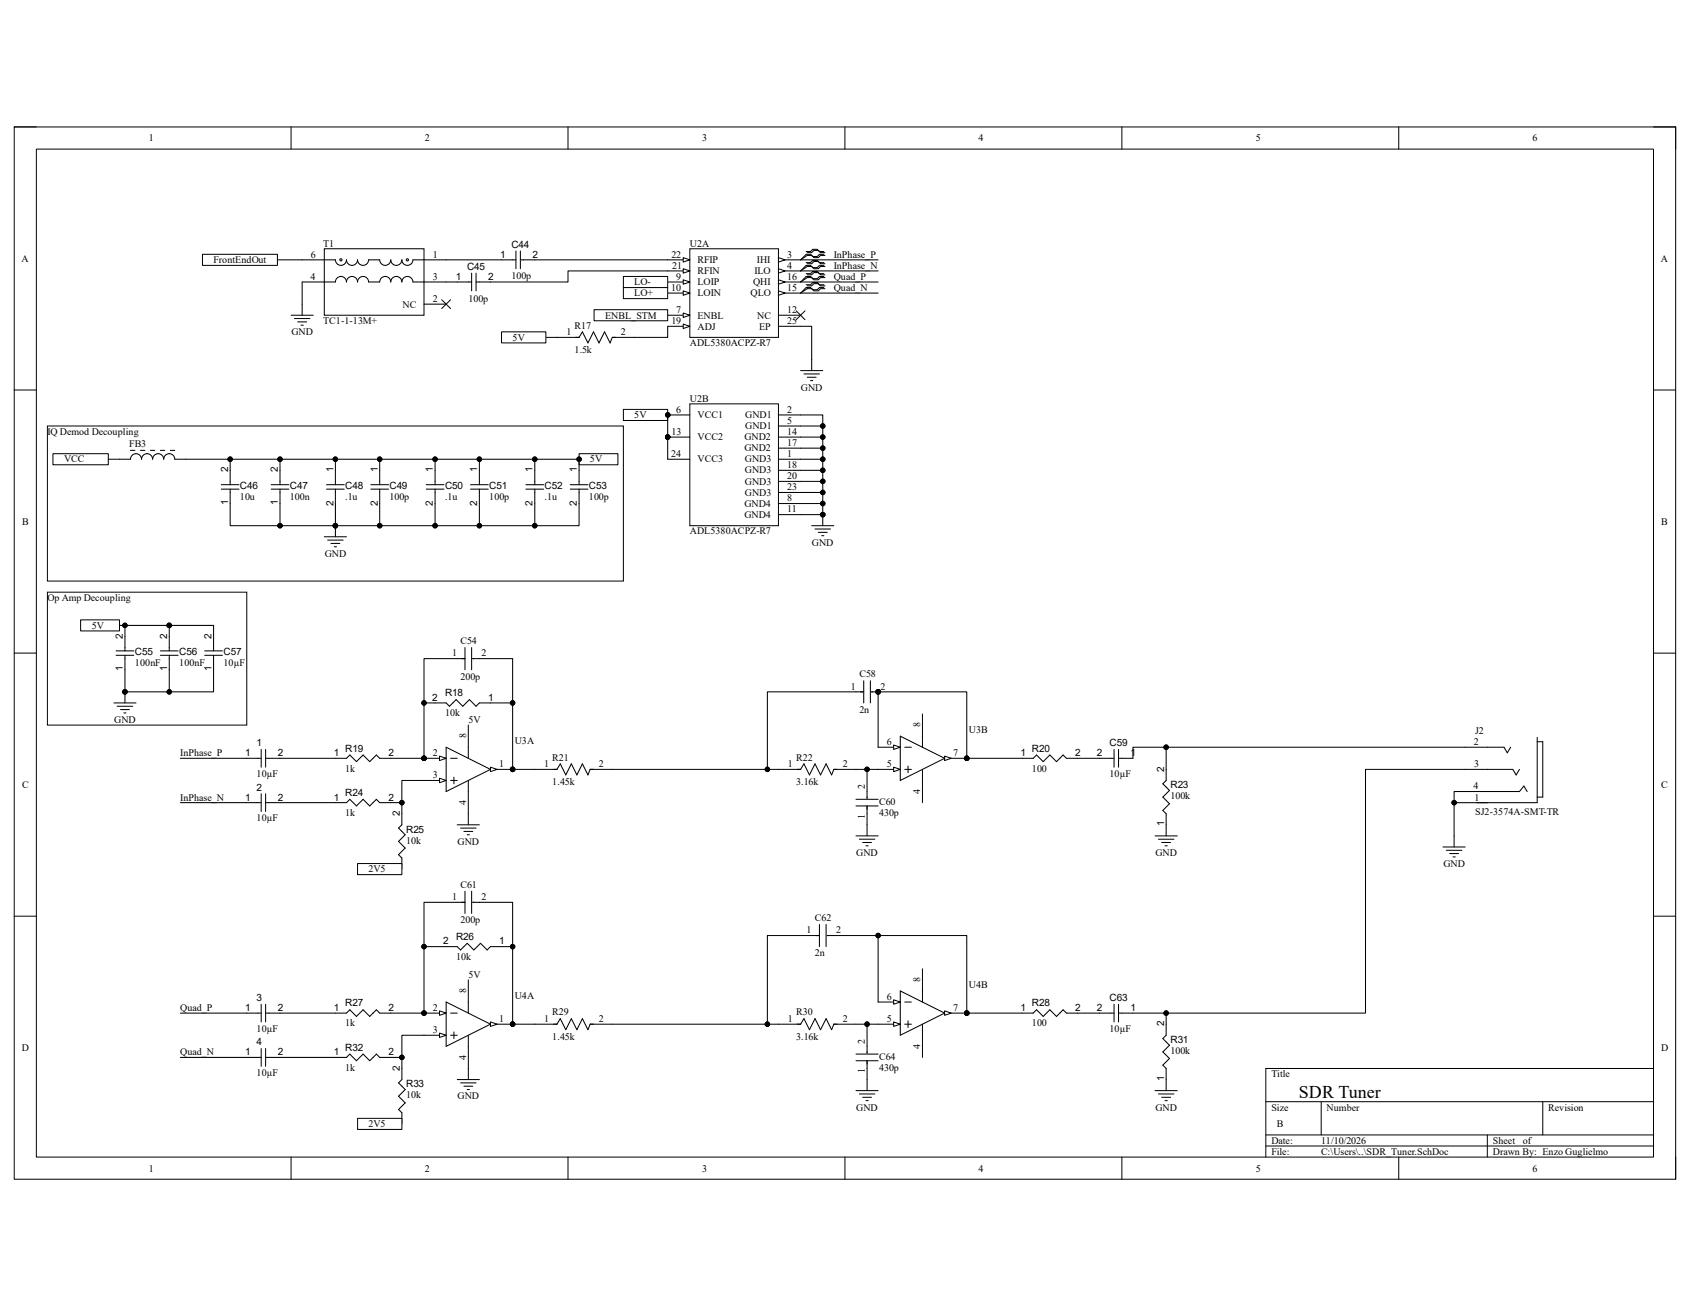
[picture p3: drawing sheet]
<svg xmlns="http://www.w3.org/2000/svg" width="279mm" height="216mm" viewBox="0 0 279 216" stroke-linecap="round" stroke-linejoin="round" font-family="sans-serif">
<path d="M2.3 21h274.7v173.9h-274.7z" fill="none" stroke="#000" stroke-width=".17"/>
<path d="M6 24.6h267.4v166.7h-267.4z" fill-rule="evenodd" fill="#fff"/>
<g fill="none" stroke="#000" stroke-width=".17">
<path d="M2.3 21h3.7M6 24.6h267.4v166.7h-267.4zM48.1 21v3.6M93.9 21v3.6M139.7 21v3.6M185.5 21v3.6M231.2 21v3.6M273.4 21h3.6v3.6M2.3 64.5h3.7M273.4 64.5h3.6M2.3 108h3.7M273.4 108h3.6"/>
<path d="M2.3 151.5h3.7M273.4 151.5h3.6M273.4 176.6h-64.1v14.7M48.1 191.3v3.6M93.9 191.3v3.6M139.7 191.3v3.6M185.5 191.3v3.6M209.3 182.1h64.1M209.3 187.6h64.1M209.3 189.5h64.1M218.4 182.1v5.5M231.2 191.3v3.6"/>
<path d="M245.9 187.6v3.7M255.1 182.1v5.5M277 191.3v3.6"/>
</g>
<path d="M114 41.1h14.7v14.7h-14.7z" fill-rule="evenodd" fill="#fff"/>
<path d="M114 41.1h14.7v14.7h-14.7zM128.7 43h3.7" fill="none" stroke="#000" stroke-width=".17"/>
<path d="M128.7 42.6l1.1 .4-1.1 .3z" fill="#fff"/>
<path d="M128.7 42.6l1.1 .4-1.1 .3zM128.7 44.8h3.7" fill="none" stroke="#000" stroke-width=".17"/>
<path d="M128.7 44.4l1.1 .4-1.1 .4z" fill="#fff"/>
<path d="M110.4 52.1h3.6M128.7 44.4l1.1 .4-1.1 .4z" fill="none" stroke="#000" stroke-width=".17"/>
<path d="M113 51.7l1 .4-1 .4z" fill="#fff"/>
<path d="M110.4 46.6h3.6M113 51.7l1 .4-1 .4z" fill="none" stroke="#000" stroke-width=".17"/>
<path d="M113 46.3l1 .3-1 .4z" fill="#fff"/>
<path d="M110.4 48.5h3.6M113 46.3l1 .3-1 .4z" fill="none" stroke="#000" stroke-width=".17"/>
<path d="M113 48.1l1 .4-1 .3z" fill="#fff"/>
<path d="M113 48.1l1 .4-1 .3zM128.7 52.1h3.7M128.7 48.5h3.7" fill="none" stroke="#000" stroke-width=".17"/>
<path d="M128.7 48.1l1.1 .4-1.1 .3z" fill="#fff"/>
<path d="M128.7 48.1l1.1 .4-1.1 .3zM128.7 46.6h3.7" fill="none" stroke="#000" stroke-width=".17"/>
<path d="M128.7 46.3l1.1 .3-1.1 .4z" fill="#fff"/>
<path d="M110.4 53.9h3.6M128.7 46.3l1.1 .3-1.1 .4z" fill="none" stroke="#000" stroke-width=".17"/>
<path d="M113 53.6l1 .3-1 .4z" fill="#fff"/>
<path d="M110.4 44.8h3.6M113 53.6l1 .3-1 .4z" fill="none" stroke="#000" stroke-width=".17"/>
<path d="M113 44.4l1 .4-1 .4z" fill="#fff"/>
<path d="M110.4 43h3.6M113 44.4l1 .4-1 .4z" fill="none" stroke="#000" stroke-width=".17"/>
<path d="M113 42.6l1 .4-1 .3z" fill="#fff"/>
<path d="M113 42.6l1 .4-1 .3zM128.7 53.9h3.7" fill="none" stroke="#000" stroke-width=".17"/>
<path d="M53.6 41.1h16.5v11h-16.5z" fill-rule="evenodd" fill="#fff"/>
<g fill="none" stroke="#000" stroke-width=".17">
<path d="M50 46.6h5.4a.92 .92 0 0 1 1-.9 .92 .92 0 0 1 .9 .9 .92 .92 0 0 1 .9-.9 .92 .92 0 0 1 .9 .9 .92 .92 0 0 1 .9-.9 .92 .92 0 0 1 .9 .9h1.9a.92 .92 0 0 1 .9-.9 .92 .92 0 0 1 .9 .9 .92 .92 0 0 1 .9-.9 .92 .92 0 0 1 .9 .9 .92 .92 0 0 1 1-.9 .92 .92 0 0 1 .9 .9h5.5M50 43h5.4a.92 .92 0 0 0 1 .9 .92 .92 0 0 0 .9-.9 .92 .92 0 0 0 .9 .9 .92 .92 0 0 0 .9-.9 .92 .92 0 0 0 .9 .9 .92 .92 0 0 0 .9-.9h1.9a.92 .92 0 0 0 .9 .9 .92 .92 0 0 0 .9-.9 .92 .92 0 0 0 .9 .9 .92 .92 0 0 0 .9-.9 .92 .92 0 0 0 1 .9 .92 .92 0 0 0 .9-.9h5.5M53.6 41.1h16.5v11h-16.5zM70.1 50.3h3.7"/>
<circle cx="56.4" cy="43" r=".18"/>
<circle cx="67.3" cy="43" r=".18"/>
</g>
<path d="M33.5 42h12.4v1.9h-12.4z" fill-rule="evenodd" fill="#fff"/>
<g fill="none" stroke="#000" stroke-width=".17">
<path d="M33.5 42h12.4v1.9h-12.4zM48.1 52.1h3.7M48.7 52.7h2.5M49.2 53.2h1.5M49.8 53.8h.3M50 50.3v1.8M73 49.5l1.5 1.5M74.5 49.5l-1.5 1.5M131.6 51.4l1.5 1.4M133.1 51.4l-1.5 1.4"/>
<circle cx="110.4" cy="72.3" r=".37"/>
<circle cx="110.4" cy="68.6" r=".37"/>
</g>
<g fill="#000">
<circle cx="110.4" cy="72.3" r=".37"/>
<circle cx="110.4" cy="68.6" r=".37"/>
</g>
<path d="M114 66.8h14.7v20.1h-14.7z" fill-rule="evenodd" fill="#fff"/>
<g fill="none" stroke="#000" stroke-width=".17">
<path d="M134.2 59.4v1.9M55.4 77.7v2.4M62.8 77.7v2.4M71.9 77.7v2.4M79.3 77.7v2.4M88.4 77.8v2.3M95.7 77.8v2.3M110.4 75.9h3.6M110.4 68.6h3.6M110.4 72.3h3.6M114 66.8h14.7v20.1h-14.7zM128.7 75.9h3.7"/>
<path d="M128.7 68.6h3.7M128.7 70.4h3.7M128.7 72.3h3.7M128.7 74.1h3.7M128.7 77.8h3.7M128.7 79.6h3.7M132.4 61.3h3.6M132.9 61.8h2.6M133.5 62.4h1.4M134 62.9h.4M53.6 88.7h3.7M54 80.9h2.9"/>
<path d="M54 80.1h2.9M54.2 89.3h2.5M54.7 89.8h1.5M55.3 90.4h.3M55.4 80.9v2.3M55.5 86.9v1.8M61.3 80.9h2.9M61.3 80.1h2.9M62.8 80.9v2.3M70.5 80.9h2.9M70.5 80.1h2.9M71.9 80.9v2.3"/>
<path d="M77.8 80.9h2.9M77.8 80.1h2.9M79.3 80.9v2.3M86.9 80.9h3M86.9 80.1h3M88.4 80.9v2.3M94.3 80.9h2.9M94.3 80.1h2.9M95.7 80.9v2.3M128.7 83.2h3.7M128.7 85.1h3.7M128.7 81.4h3.7"/>
<path d="M134.2 86.9h3.7M134.7 87.5h2.6M135.3 88h1.5M135.8 88.6h.4M136 85.1v1.8"/>
<circle cx="110.4" cy="72.3" r=".37"/>
<circle cx="110.4" cy="68.6" r=".37"/>
<circle cx="55.4" cy="86.9" r=".37"/>
<circle cx="136" cy="85.1" r=".37"/>
</g>
<g fill="#000">
<circle cx="110.4" cy="72.3" r=".37"/>
<circle cx="110.4" cy="68.6" r=".37"/>
<circle cx="55.4" cy="86.9" r=".37"/>
<circle cx="136" cy="85.1" r=".37"/>
</g>
<path d="M8.8 75h9.1v1.8h-9.1z" fill-rule="evenodd" fill="#fff"/>
<g fill="none" stroke="#000" stroke-width=".17">
<path d="M75.6 46.6h2.4M78 45.2v2.9M78.7 46.6h2.4M78.7 45.2v2.9M82.9 43h2.4M85.3 41.5v2.9M86 41.5v2.9M86 43h2.4M8.8 75h9.1v1.8h-9.1zM19.7 75.9h1.9a.92 .92 0 0 1 .9-.9 .92 .92 0 0 1 .9 .9 .92 .92 0 0 1 .9-.9 .92 .92 0 0 1 .9 .9 .92 .92 0 0 1 .9-.9 .92 .92 0 0 1 1 .9 .92 .92 0 0 1 .9-.9 .92 .92 0 0 1 .9 .9h1.8M21.6 74.5h.7M23.2 74.5h.8"/>
<path d="M24.9 74.5h.7M26.5 74.5h.7M28.2 74.5h.7M38.1 77.7v2.4M46.3 77.7v2.4M36.6 80.1h2.9M36.6 80.9h2.9M38.1 80.9v2.3M44.8 80.1h3M44.8 80.9h3M46.3 80.9v2.3"/>
</g>
<path d="M103.1 47.5h7.3v1.9h-7.3z" fill-rule="evenodd" fill="#fff"/>
<path d="M103.1 47.5h7.3v1.9h-7.3z" fill="none" stroke="#000" stroke-width=".17"/>
<path d="M103.1 45.7h7.3v1.8h-7.3z" fill-rule="evenodd" fill="#fff"/>
<path d="M103.1 45.7h7.3v1.8h-7.3z" fill="none" stroke="#000" stroke-width=".17"/>
<path d="M98.2 51.2h12.2v1.8h-12.2z" fill-rule="evenodd" fill="#fff"/>
<g fill="none" stroke="#000" stroke-width=".17">
<path d="M98.2 51.2h12.2v1.8h-12.2zM133.3 41.6h.7l.4-.4h.7l.4 .4h.7M133.3 43.4h.7l.4-.4h.7l.4 .4h.7M133.3 45.2h.7l.4-.3h.7l.4 .3h.7M133.3 47.1h.7l.4-.4h.7l.4 .4h.7M133.5 41.8h.7l.4-.4h.7l.4 .4h.7M133.5 43.6h.7l.4-.4h.7l.4 .4h.7M133.5 45.4h.7l.4-.3h.7l.4 .3h.7M133.5 47.3h.7l.4-.4h.7l.4 .4h.7M136.2 42h-.7l-.4 .4h-.7l-.4-.4h-.7l-.9 1 1.1-.8h.7l.4 .4h.7l.4-.4h.7M136.2 43.9h-.7l-.4 .3h-.7l-.4-.3h-.7l-.9 .9 1.1-.7h.7l.4 .3h.7l.4-.3h.7M136.2 45.7h-.7l-.4 .4h-.7l-.4-.4h-.7l-.9 .9 1.1-.7h.7l.4 .4h.7l.4-.4h.7"/>
<path d="M136.2 47.5h-.7l-.4 .4h-.7l-.4-.4h-.7l-.9 1 1.1-.8h.7l.4 .4h.7l.4-.4h.7M7.8 70.4h95.3v25.7h-95.3zM7.8 97.9h33v22h-33zM18.8 116.2h3.7M19.2 107.6h2.9M19.2 108.3h2.9M19.4 116.8h2.5M19.9 117.3h1.5M20.5 117.9h.3M20.7 105.2v2.4M20.7 108.3v2.4M20.7 114.4v1.8"/>
<path d="M26.5 107.6h2.9M26.5 108.3h2.9M28 105.2v2.4M28 108.3v2.4M33.8 107.6h3M33.8 108.3h3M35.3 105.2v2.4M35.3 108.3v2.4M71.9 116.2h1.9l.5 .6 1.1-1.1 1.1 1.1 1.1-1.1 1.1 1.1 .6-.6h1.8M40.8 132.7h2.4M40.8 125.4h2.4M43.2 123.9v2.9"/>
<path d="M43.2 131.2v2.9M43.9 132.7h2.4M43.9 123.9v2.9M43.9 131.2v2.9M43.9 125.4h2.4M55.5 132.7h1.8l.5-.6 1.1 1.1 1.1-1.1 1.1 1.1 1.1-1.1 .6 .6h1.8M55.5 125.4h1.8l.5-.6 1.1 1.1 1.1-1.1 1.1 1.1 1.1-1.1 .6 .6h1.8M66.4 134.5v1.9l-.5 .5 1.1 1.1-1.1 1.1 1.1 1.1-1.1 1.1 .5 .5v1.9M75.6 136.4h3.7M76.1 136.9h2.6M76.7 137.4h1.5M77.2 138h.4"/>
<path d="M77.4 134.5v1.9M81.1 127.2h3.7M73.8 156.5h1.8l.5 .5 1.1-1.1 1.1 1.1 1.1-1.1 1.1 1.1 .6-.5h1.8M40.8 167.5h2.4M40.8 174.8h2.4M43.2 166v2.9M43.2 173.3v3M43.9 166v2.9M43.9 173.3v3M43.9 167.5h2.4M43.9 174.8h2.4M55.5 167.5h1.8l.5-.6 1.1 1.1 1.1-1.1 1.1 1.1 1.1-1.1 .6 .6h1.8"/>
<path d="M55.5 174.8h1.8l.5-.5 1.1 1.1 1.1-1.1 1.1 1.1 1.1-1.1 .6 .5h1.8M66.4 176.6v1.9l-.5 .5 1.1 1.1-1.1 1.1 1.1 1.1-1.1 1.1 .5 .6v1.8"/>
<circle cx="20.7" cy="114.4" r=".37"/>
<circle cx="70.1" cy="125.4" r=".37"/>
<circle cx="84.7" cy="127.2" r=".37"/>
</g>
<g fill="#000">
<circle cx="20.7" cy="114.4" r=".37"/>
<circle cx="70.1" cy="125.4" r=".37"/>
<circle cx="84.7" cy="127.2" r=".37"/>
</g>
<path d="M81.1 126.8l1.1 .4-1.1 .4z" fill="#fff"/>
<g fill="none" stroke="#000" stroke-width=".17">
<path d="M70.1 125.4h3.7M81.1 126.8l1.1 .4-1.1 .4z"/>
<circle cx="84.7" cy="127.2" r=".37"/>
</g>
<circle cx="84.7" cy="127.2" r=".37" fill="#000"/>
<path d="M72.7 125l1.1 .4-1.1 .3z" fill="#fff"/>
<g fill="none" stroke="#000" stroke-width=".17">
<path d="M70.1 129h3.7M72.7 125l1.1 .4-1.1 .3z"/>
<circle cx="70.1" cy="125.4" r=".37"/>
</g>
<circle cx="70.1" cy="125.4" r=".37" fill="#000"/>
<path d="M72.7 128.7l1.1 .3-1.1 .4z" fill="#fff"/>
<g fill="none" stroke="#000" stroke-width=".17">
<path d="M77.4 119.9v5.5M72.7 128.7l1.1 .3-1.1 .4zM73.8 123.5l7.3 3.7-7.3 3.7zM74.5 125.4h1.1M74.5 129h1.1M75 128.5v1.1M77.4 129v5.5M81.1 169.3h3.7"/>
<circle cx="70.1" cy="167.5" r=".37"/>
<circle cx="84.7" cy="169.3" r=".37"/>
</g>
<g fill="#000">
<circle cx="70.1" cy="167.5" r=".37"/>
<circle cx="84.7" cy="169.3" r=".37"/>
</g>
<path d="M81.1 168.9l1.1 .4-1.1 .4z" fill="#fff"/>
<g fill="none" stroke="#000" stroke-width=".17">
<path d="M70.1 167.5h3.7M81.1 168.9l1.1 .4-1.1 .4z"/>
<circle cx="84.7" cy="169.3" r=".37"/>
</g>
<circle cx="84.7" cy="169.3" r=".37" fill="#000"/>
<path d="M72.7 167.1l1.1 .4-1.1 .3z" fill="#fff"/>
<g fill="none" stroke="#000" stroke-width=".17">
<path d="M70.1 171.1h3.7M72.7 167.1l1.1 .4-1.1 .3z"/>
<circle cx="70.1" cy="167.5" r=".37"/>
</g>
<circle cx="70.1" cy="167.5" r=".37" fill="#000"/>
<path d="M72.7 170.8l1.1 .3-1.1 .4z" fill="#fff"/>
<path d="M75.6 149.2h1.3M76.9 147.3v3.7M78 147.3v3.7M78.2 149.2h1.1M72.7 170.8l1.1 .3-1.1 .4zM73.8 165.7l7.3 3.6-7.3 3.7zM74.5 167.5h1.1M74.5 171.1h1.1M75 170.6v1.1M77.4 162v5.5M77.4 171.1v5.5" fill="none" stroke="#000" stroke-width=".17"/>
<path d="M59.1 184.9h7.3v1.8h-7.3z" fill-rule="evenodd" fill="#fff"/>
<path d="M59.1 184.9h7.3v1.8h-7.3z" fill="none" stroke="#000" stroke-width=".17"/>
<path d="M59.1 142.8h7.3v1.8h-7.3z" fill-rule="evenodd" fill="#fff"/>
<g fill="none" stroke="#000" stroke-width=".17">
<path d="M75.6 108.9h1.3M76.9 107.1v3.6M78 107.1v3.6M78.2 108.9h1.1M145.2 127.2h3.6M59.1 142.8h7.3v1.8h-7.3z"/>
<circle cx="159.8" cy="125.4" r=".37"/>
</g>
<circle cx="159.8" cy="125.4" r=".37" fill="#000"/>
<path d="M147.7 126.8l1.1 .4-1.1 .4z" fill="#fff"/>
<path d="M145.2 123.5h3.6M147.7 126.8l1.1 .4-1.1 .4z" fill="none" stroke="#000" stroke-width=".17"/>
<path d="M147.7 123.2l1.1 .3-1.1 .4z" fill="#fff"/>
<path d="M147.7 123.2l1.1 .3-1.1 .4zM156.2 125.4h3.6" fill="none" stroke="#000" stroke-width=".17"/>
<path d="M156.2 125l1.1 .4-1.1 .3z" fill="#fff"/>
<g fill="none" stroke="#000" stroke-width=".17">
<path d="M152.5 118v5.5M148.8 121.7l7.4 3.7-7.4 3.6zM149.6 123.5h1.1M149.6 127.2h1.1M150.1 126.6v1.1M152.5 127.2v5.5M156.2 125l1.1 .4-1.1 .3zM145.2 169.3h3.6"/>
<circle cx="159.8" cy="125.4" r=".37"/>
<circle cx="159.8" cy="167.5" r=".37"/>
</g>
<g fill="#000">
<circle cx="159.8" cy="125.4" r=".37"/>
<circle cx="159.8" cy="167.5" r=".37"/>
</g>
<path d="M147.7 168.9l1.1 .4-1.1 .4z" fill="#fff"/>
<path d="M145.2 165.7h3.6M147.7 168.9l1.1 .4-1.1 .4z" fill="none" stroke="#000" stroke-width=".17"/>
<path d="M147.7 165.3l1.1 .4-1.1 .3z" fill="#fff"/>
<path d="M147.7 165.3l1.1 .4-1.1 .3zM156.2 167.5h3.6" fill="none" stroke="#000" stroke-width=".17"/>
<path d="M156.2 167.1l1.1 .4-1.1 .3z" fill="#fff"/>
<g fill="none" stroke="#000" stroke-width=".17">
<path d="M141.5 114.4h1.3M142.8 112.5v3.7M143.9 112.5v3.7M144.1 114.4h1.1M88.4 127.2h3.7l.5-.9 .9 1.8 1-1.8 .9 1.8 .9-1.8 .9 1.8 .4-.9h3.6M128.7 127.2h3.7l.5-.9 .9 1.8 .9-1.8 1 1.8 .9-1.8 .9 1.8 .4-.9h3.6M141.5 133.2h3.7M141.5 132.1h3.7M141.5 138.2h3.7M142.1 138.7h2.5M142.6 139.3h1.5M143.2 139.8h.3"/>
<path d="M143.3 130.9v1.1M143.3 133.2v1.3M143.3 136.4v1.8M169 125.4h1.8l.6-.6 1.1 1.1 1.1-1.1 1.1 1.1 1.1-1.1 .5 .6h1.8M181.8 125.4h2.4M184.2 123.9v2.9M184.9 125.4h2.4M184.9 123.9v2.9M191 138.2h3.6M191.5 138.7h2.6M192.1 139.3h1.4M192.6 139.8h.4"/>
<path d="M192.8 127.2v1.8l-.6 .6 1.1 1.1-1.1 1.1 1.1 1.1-1.1 1.1 .6 .5v3.7M240.4 138.2v1.8M242.2 127.2h7.9l.6 .9 .5-.9M242.2 130.9h9l.7-1 .6 1M242.2 123.5h6.4l.6 .9 .5-.9M254.1 121.9v10.8h-11.9M254.1 122.6h1v9.2h-1M134.2 154.7h1.3M135.5 152.8v3.7M136.6 152.8v3.7M136.8 154.7h1.1M238.6 140h3.6"/>
<path d="M239.1 140.6h2.6M239.7 141.1h1.4M240.2 141.7h.4M75.6 178.5h3.7M76.1 179h2.6M76.7 179.6h1.5M77.4 176.6v1.9M88.4 169.3h3.7l.5-.9 .9 1.8 1-1.8 .9 1.8 .9-1.8 .9 1.8 .4-.9h3.6M128.7 169.3h3.7l.5-.9 .9 1.8 .9-1.8 1 1.8 .9-1.8 .9 1.8 .4-.9h3.6M141.5 175.4h3.7M141.5 174.3h3.7M143.4 173v1.1"/>
<path d="M143.4 175.4v1.2M143.4 178.5v1.8M148.8 163.8l7.4 3.7-7.4 3.6zM149.6 165.7h1.1M149.6 169.3h1.1M150.1 168.8v1.1M152.5 160.2v5.5M152.5 169.3v5.5M156.2 167.1l1.1 .4-1.1 .3zM169 167.5h1.8l.6-.6 1.1 1.1 1.1-1.1 1.1 1.1 1.1-1.1 .5 .6h1.8M181.8 167.5h2.4M184.2 166v2.9"/>
<path d="M184.9 167.5h2.4M184.9 166v2.9M192.8 169.3v1.8l-.6 .6 1.1 1.1-1.1 1.1 1.1 1.1-1.1 1.1 .6 .5v3.7M77.2 180.1h.4M141.5 180.3h3.7M142.1 180.8h2.5M142.6 181.4h1.5M143.2 181.9h.3M191 180.3h3.6M191.5 180.8h2.6M192.1 181.4h1.4M192.6 181.9h.4"/>
<circle cx="145.2" cy="114.4" r=".37"/>
<circle cx="159.8" cy="167.5" r=".37"/>
</g>
<g fill="#000">
<circle cx="145.2" cy="114.4" r=".37"/>
<circle cx="159.8" cy="167.5" r=".37"/>
</g>
<path d="M103.1 67.7h7.3v1.8h-7.3z" fill-rule="evenodd" fill="#fff"/>
<g fill="none" stroke="#000" stroke-width=".17">
<path d="M103.1 67.7h7.3v1.8h-7.3z"/>
<circle cx="110.4" cy="68.6" r=".37"/>
</g>
<circle cx="110.4" cy="68.6" r=".37" fill="#000"/>
<path d="M95.7 75h6.5v1.8h-6.5z" fill-rule="evenodd" fill="#fff"/>
<g fill="none" stroke="#000" stroke-width=".17">
<path d="M95.7 75h6.5v1.8h-6.5z"/>
<circle cx="95.7" cy="75.9" r=".37"/>
</g>
<circle cx="95.7" cy="75.9" r=".37" fill="#000"/>
<path d="M13.3 102.5h6.5v1.8h-6.5z" fill-rule="evenodd" fill="#fff"/>
<g fill="none" stroke="#000" stroke-width=".17">
<path d="M45.9 43h4.1M50 46.6v3.7M73.8 43h9.1M73.8 46.6h1.8M88.4 43h22M110.4 44.8h-16.5v1.8h-12.8M110.4 53.9v1.9h-9.2l-.3 .9-1-1.8-.9 1.8-.9-1.8-.9 1.8-.9-1.8-.6 .9h-5.5M132.4 53.9h1.8v5.5M132.4 43h12.8M132.4 46.6h12.8M132.4 44.8h12.8M132.4 48.5h12.8"/>
<path d="M17.9 75.9h1.8M30.7 75.9h7.4v1.8M38.1 75.9h8.2v1.8M46.3 75.9h49.4v1.9M55.4 75.9v1.8M62.8 75.9v1.8M71.9 75.9v1.8M79.3 75.9v1.8M88.4 75.9v1.9M110.4 68.6v7.3M132.4 68.6h3.6v14.6M132.4 70.4h3.6"/>
<path d="M132.4 72.3h3.6M132.4 74.1h3.6M132.4 75.9h3.6M132.4 77.8h3.6M132.4 79.6h3.6M38.1 83.2v3.7h17.4M46.3 83.2v3.7M55.5 83.2v3.7M62.8 83.2v3.7M71.9 83.2v3.7M79.3 83.2v3.7M88.4 83.2v3.7"/>
<path d="M95.7 83.2v3.7h-40.2M132.4 83.2h3.6v1.9h-3.6M132.4 81.4h3.6M13.3 102.5h6.5v1.8h-6.5zM19.8 103.4h8.2M20.7 110.7v3.7h14.6v-3.7M20.7 103.4v1.8M28 103.4h7.3v1.8M28 103.4v1.8M28 110.7v3.7M71.9 116.2h-1.8v9.2h-5.5M75.6 108.9h-5.5v7.3"/>
<path d="M79.3 108.9h5.5v7.3M81.1 116.2h3.7v11h3.6M141.5 114.4h-14.6v12.8M29.8 132.7h11M29.8 125.4h11M46.3 132.7h9.2M46.3 125.4h9.2M64.6 132.7h1.8M70.1 129h-3.7v5.5M101.2 127.2h27.5M141.5 127.2h3.7M143.3 127.2v3.7"/>
<path d="M143.3 134.5v1.9M145.2 123.5v-9.1h14.6v11h9.2M178.1 125.4h3.7M187.3 125.4v-1.9h5.5v3.7M192.8 123.5h49.4M240.4 132.7v5.5M242.2 130.9h-1.8v1.8h1.8M242.2 127.2h-16.4v40.3h-33M73.8 156.5h-3.7v11h-5.5M75.6 149.2h-5.5v7.3M79.3 149.2h5.5v7.3M82.9 156.5h1.9v12.8h3.6"/>
<path d="M134.2 154.7h-7.3v14.6M137.9 154.7h7.3M29.8 174.8h11M29.8 167.5h11M46.3 174.8h9.2M46.3 167.5h9.2M66.4 174.8v1.8M70.1 171.1h-3.7v3.7h-1.8M101.2 169.3h27.5M141.5 169.3h3.7M143.3 169.3v3.7M143.4 176.6v1.9"/>
<path d="M145.2 165.7v-11h14.6v12.8h9.2M178.1 167.5h3.7M187.3 167.5h5.5v1.8"/>
<circle cx="38.1" cy="75.9" r=".37"/>
<circle cx="46.3" cy="75.9" r=".37"/>
<circle cx="55.4" cy="75.9" r=".37"/>
<circle cx="62.8" cy="75.9" r=".37"/>
<circle cx="71.9" cy="75.9" r=".37"/>
<circle cx="79.3" cy="75.9" r=".37"/>
<circle cx="88.4" cy="75.9" r=".37"/>
<circle cx="95.7" cy="75.9" r=".37"/>
<circle cx="110.4" cy="72.3" r=".37"/>
<circle cx="110.4" cy="68.6" r=".37"/>
<circle cx="136" cy="72.3" r=".37"/>
<circle cx="136" cy="79.6" r=".37"/>
<circle cx="136" cy="75.9" r=".37"/>
<circle cx="136" cy="70.4" r=".37"/>
<circle cx="136" cy="77.7" r=".37"/>
<circle cx="136" cy="74.1" r=".37"/>
<circle cx="46.3" cy="86.9" r=".37"/>
<circle cx="55.4" cy="86.9" r=".37"/>
<circle cx="62.8" cy="86.9" r=".37"/>
<circle cx="71.9" cy="86.9" r=".37"/>
<circle cx="79.3" cy="86.9" r=".37"/>
<circle cx="88.4" cy="86.9" r=".37"/>
<circle cx="136" cy="85.1" r=".37"/>
<circle cx="136" cy="83.2" r=".37"/>
<circle cx="136" cy="81.4" r=".37"/>
<circle cx="20.7" cy="114.4" r=".37"/>
<circle cx="20.7" cy="103.4" r=".37"/>
<circle cx="28" cy="114.4" r=".37"/>
<circle cx="28" cy="103.4" r=".37"/>
<circle cx="70.1" cy="116.2" r=".37"/>
<circle cx="84.7" cy="116.2" r=".37"/>
<circle cx="145.2" cy="114.4" r=".37"/>
<circle cx="66.4" cy="132.7" r=".37"/>
<circle cx="70.1" cy="125.4" r=".37"/>
<circle cx="84.7" cy="127.2" r=".37"/>
<circle cx="126.9" cy="127.2" r=".37"/>
<circle cx="143.3" cy="127.2" r=".37"/>
<circle cx="159.8" cy="125.4" r=".37"/>
<circle cx="192.8" cy="123.5" r=".37"/>
<circle cx="240.4" cy="132.7" r=".37"/>
<circle cx="70.1" cy="156.5" r=".37"/>
<circle cx="84.7" cy="156.5" r=".37"/>
<circle cx="145.2" cy="154.7" r=".37"/>
<circle cx="66.4" cy="174.8" r=".37"/>
<circle cx="70.1" cy="167.5" r=".37"/>
<circle cx="84.7" cy="169.3" r=".37"/>
<circle cx="126.9" cy="169.3" r=".37"/>
<circle cx="143.3" cy="169.3" r=".37"/>
<circle cx="159.8" cy="167.5" r=".37"/>
<circle cx="192.8" cy="167.5" r=".37"/>
</g>
<g fill="#000">
<circle cx="38.1" cy="75.9" r=".37"/>
<circle cx="46.3" cy="75.9" r=".37"/>
<circle cx="55.4" cy="75.9" r=".37"/>
<circle cx="62.8" cy="75.9" r=".37"/>
<circle cx="71.9" cy="75.9" r=".37"/>
<circle cx="79.3" cy="75.9" r=".37"/>
<circle cx="88.4" cy="75.9" r=".37"/>
<circle cx="95.7" cy="75.9" r=".37"/>
<circle cx="110.4" cy="72.3" r=".37"/>
<circle cx="110.4" cy="68.6" r=".37"/>
<circle cx="136" cy="72.3" r=".37"/>
<circle cx="136" cy="79.6" r=".37"/>
<circle cx="136" cy="75.9" r=".37"/>
<circle cx="136" cy="70.4" r=".37"/>
<circle cx="136" cy="77.7" r=".37"/>
<circle cx="136" cy="74.1" r=".37"/>
<circle cx="46.3" cy="86.9" r=".37"/>
<circle cx="55.4" cy="86.9" r=".37"/>
<circle cx="62.8" cy="86.9" r=".37"/>
<circle cx="71.9" cy="86.9" r=".37"/>
<circle cx="79.3" cy="86.9" r=".37"/>
<circle cx="88.4" cy="86.9" r=".37"/>
<circle cx="136" cy="85.1" r=".37"/>
<circle cx="136" cy="83.2" r=".37"/>
<circle cx="136" cy="81.4" r=".37"/>
<circle cx="20.7" cy="114.4" r=".37"/>
<circle cx="20.7" cy="103.4" r=".37"/>
<circle cx="28" cy="114.4" r=".37"/>
<circle cx="28" cy="103.4" r=".37"/>
<circle cx="70.1" cy="116.2" r=".37"/>
<circle cx="84.7" cy="116.2" r=".37"/>
<circle cx="145.2" cy="114.4" r=".37"/>
<circle cx="66.4" cy="132.7" r=".37"/>
<circle cx="70.1" cy="125.4" r=".37"/>
<circle cx="84.7" cy="127.2" r=".37"/>
<circle cx="126.9" cy="127.2" r=".37"/>
<circle cx="143.3" cy="127.2" r=".37"/>
<circle cx="159.8" cy="125.4" r=".37"/>
<circle cx="192.8" cy="123.5" r=".37"/>
<circle cx="240.4" cy="132.7" r=".37"/>
<circle cx="70.1" cy="156.5" r=".37"/>
<circle cx="84.7" cy="156.5" r=".37"/>
<circle cx="145.2" cy="154.7" r=".37"/>
<circle cx="66.4" cy="174.8" r=".37"/>
<circle cx="70.1" cy="167.5" r=".37"/>
<circle cx="84.7" cy="169.3" r=".37"/>
<circle cx="126.9" cy="169.3" r=".37"/>
<circle cx="143.3" cy="169.3" r=".37"/>
<circle cx="159.8" cy="167.5" r=".37"/>
<circle cx="192.8" cy="167.5" r=".37"/>
</g>
<path d="M82.9 54.9h7.3v1.8h-7.3z" fill-rule="evenodd" fill="#fff"/>
<path d="M82.9 54.9h7.3v1.8h-7.3z" fill="none" stroke="#000" stroke-width=".17"/>
<text font-size="3" x="214.8" y="181.5">SDR Tuner</text>
<g font-size="1.7">
<text x="24.6" y="23.4">1</text>
<text x="70.2" y="23.4">2</text>
<text x="116.1" y="23.4">3</text>
<text x="161.8" y="23.4">4</text>
<text x="207.6" y="23.4">5</text>
<text x="253.4" y="23.4">6</text>
<text x="53.4" y="40.8">T1</text>
<text x="84.5" y="40.9">C44</text>
<text x="114" y="40.8">U2A</text>
<text x="3.6" y="43.3">A</text>
<text x="35.3" y="43.5">FrontEndOut</text>
<text x="51.4" y="46.2">4</text>
<text x="51.4" y="42.6">6</text>
<text x="71.5" y="46.2">3</text>
<text x="71.5" y="42.6">1</text>
<text x="75.4" y="46.3">1</text>
<text x="77.2" y="44.6">C45</text>
<text x="80.7" y="46.3">2</text>
<text x="82.7" y="42.6">1</text>
<text x="84.5" y="46.1">100p</text>
<text x="88" y="42.6">2</text>
<text x="104.9" y="47.2">LO-</text>
<text x="111" y="42.6">22</text>
<text x="111.1" y="44.4">21</text>
<text x="111.8" y="46.2">9</text>
<text x="115.3" y="47.2">LOIP</text>
<text x="115.3" y="45.3">RFIN</text>
<text x="115.3" y="43.5">RFIP</text>
<text x="124.5" y="47.2">QHI</text>
<text x="124.7" y="45.3">ILO</text>
<text x="125.1" y="43.5">IHI</text>
<text x="130.1" y="42.6">3</text>
<text x="130.1" y="44.4">4</text>
<text x="130.1" y="46.2">16</text>
<text x="137.8" y="42.6">InPhase_P</text>
<text x="137.8" y="44.4">InPhase_N</text>
<text x="137.8" y="46.2">Quad_P</text>
<text x="274.6" y="43.3">A</text>
<text x="53.4" y="53.6">TC1-1-13M+</text>
<text x="66.5" y="50.8">NC</text>
<text x="71.5" y="49.9">2</text>
<text x="77.4" y="49.9">100p</text>
<text x="100" y="52.7">ENBL_STM</text>
<text x="104.9" y="49">LO+</text>
<text x="111" y="48.1">10</text>
<text x="111" y="53.6">19</text>
<text x="111.8" y="51.7">7</text>
<text x="115.3" y="52.7">ENBL</text>
<text x="115.3" y="49">LOIN</text>
<text x="124.1" y="49">QLO</text>
<text x="125.2" y="52.7">NC</text>
<text x="130.1" y="51.7">12</text>
<text x="130.1" y="48.1">15</text>
<text x="130.1" y="53.6">25</text>
<text x="137.8" y="48.1">Quad_N</text>
<text x="48.2" y="55.4">GND</text>
<text x="84.8" y="56.3">5V</text>
<text x="93.6" y="55.4">1</text>
<text x="95" y="54.3">R17</text>
<text x="95" y="58.3">1.5k</text>
<text x="102.7" y="55.4">2</text>
<text x="114" y="57.2">ADL5380ACPZ-R7</text>
<text x="115.3" y="54.5">ADJ</text>
<text x="125.5" y="54.5">EP</text>
<text x="132.4" y="64.6">GND</text>
<text x="7.8" y="71.9">IQ Demod Decoupling</text>
<text x="104.9" y="69.1">5V</text>
<text x="111" y="71.9">13</text>
<text x="111.8" y="68.2">6</text>
<text x="114" y="66.4">U2B</text>
<text x="115.3" y="69.1">VCC1</text>
<text x="123.2" y="69.1">GND1</text>
<text x="123.2" y="71">GND1</text>
<text x="130.1" y="68.2">2</text>
<text x="130.1" y="70.1">5</text>
<text x="130.1" y="71.9">14</text>
<text x="10.6" y="76.5">VCC</text>
<text x="21.4" y="73.9">FB3</text>
<text x="97.5" y="76.5">5V</text>
<text x="111" y="75.6">24</text>
<text x="115.3" y="72.8">VCC2</text>
<text x="115.3" y="76.5">VCC3</text>
<text x="123.1" y="72.8">GND2</text>
<text x="123.1" y="74.6">GND2</text>
<text x="123.1" y="76.5">GND3</text>
<text x="130.1" y="75.6">1</text>
<text x="130.1" y="73.7">17</text>
<text x="130.1" y="77.4">18</text>
<text x="37.7" y="83.5" transform="rotate(-90 37.7 83.5)">1</text>
<text x="37.7" y="78.1" transform="rotate(-90 37.7 78.1)">2</text>
<text x="39.7" y="82.7">10u</text>
<text x="39.7" y="80.9">C46</text>
<text x="45.9" y="83.5" transform="rotate(-90 45.9 83.5)">1</text>
<text x="45.9" y="78.1" transform="rotate(-90 45.9 78.1)">2</text>
<text x="47.9" y="82.7">100n</text>
<text x="47.9" y="80.9">C47</text>
<text x="55.1" y="83.7" transform="rotate(-90 55.1 83.7)">2</text>
<text x="55.1" y="78.1" transform="rotate(-90 55.1 78.1)">1</text>
<text x="57.1" y="82.7">.1u</text>
<text x="57.1" y="80.9">C48</text>
<text x="62.4" y="83.7" transform="rotate(-90 62.4 83.7)">2</text>
<text x="62.4" y="78.1" transform="rotate(-90 62.4 78.1)">1</text>
<text x="64.4" y="82.7">100p</text>
<text x="64.4" y="80.9">C49</text>
<text x="71.6" y="83.7" transform="rotate(-90 71.6 83.7)">2</text>
<text x="71.6" y="78.1" transform="rotate(-90 71.6 78.1)">1</text>
<text x="73.6" y="82.7">.1u</text>
<text x="73.6" y="80.9">C50</text>
<text x="78.9" y="83.7" transform="rotate(-90 78.9 83.7)">2</text>
<text x="78.9" y="78.1" transform="rotate(-90 78.9 78.1)">1</text>
<text x="80.9" y="82.7">100p</text>
<text x="80.9" y="80.9">C51</text>
<text x="88.1" y="83.7" transform="rotate(-90 88.1 83.7)">2</text>
<text x="88.1" y="78.1" transform="rotate(-90 88.1 78.1)">1</text>
<text x="90" y="82.7">.1u</text>
<text x="90" y="80.9">C52</text>
<text x="95.4" y="83.7" transform="rotate(-90 95.4 83.7)">2</text>
<text x="95.4" y="78.1" transform="rotate(-90 95.4 78.1)">1</text>
<text x="97.4" y="82.7">100p</text>
<text x="97.4" y="80.9">C53</text>
<text x="123.1" y="83.8">GND4</text>
<text x="123.1" y="78.3">GND3</text>
<text x="123.1" y="80.1">GND3</text>
<text x="123.1" y="82">GND3</text>
<text x="130.1" y="82.9">8</text>
<text x="130.1" y="79.2">20</text>
<text x="130.1" y="81">23</text>
<text x="3.6" y="86.7">B</text>
<text x="114" y="88.3">ADL5380ACPZ-R7</text>
<text x="123.1" y="85.6">GND4</text>
<text x="130.1" y="84.7">11</text>
<text x="274.7" y="86.7">B</text>
<text x="53.7" y="92">GND</text>
<text x="134.2" y="90.2">GND</text>
<text x="7.8" y="99.4">Op Amp Decoupling</text>
<text x="15.2" y="103.9">5V</text>
<text x="20.3" y="105.6" transform="rotate(-90 20.3 105.6)">2</text>
<text x="27.6" y="105.6" transform="rotate(-90 27.6 105.6)">2</text>
<text x="35" y="105.6" transform="rotate(-90 35 105.6)">2</text>
<text x="76.1" y="106.5">C54</text>
<text x="20.3" y="111" transform="rotate(-90 20.3 111)">1</text>
<text x="22.3" y="110.2">100nF</text>
<text x="22.3" y="108.3">C55</text>
<text x="27.6" y="111" transform="rotate(-90 27.6 111)">1</text>
<text x="29.6" y="110.2">100nF</text>
<text x="29.6" y="108.3">C56</text>
<text x="35" y="111" transform="rotate(-90 35 111)">1</text>
<text x="37" y="110.2">10µF</text>
<text x="37" y="108.3">C57</text>
<text x="74.8" y="108.5">1</text>
<text x="76.1" y="112.4">200p</text>
<text x="79.6" y="108.5">2</text>
<text x="142.1" y="112">C58</text>
<text x="18.9" y="119.5">GND</text>
<text x="71.5" y="115.8">2</text>
<text x="73.6" y="118.4">10k</text>
<text x="73.6" y="115.1">R18</text>
<text x="77.4" y="119.5">5V</text>
<text x="80.7" y="115.8">1</text>
<text x="140.7" y="114">1</text>
<text x="142.1" y="117.9">2n</text>
<text x="145.5" y="114">2</text>
<text x="29.8" y="125">InPhase_P</text>
<text x="40.6" y="125">1</text>
<text x="42.4" y="123.4">1</text>
<text x="45.9" y="125">2</text>
<text x="55.2" y="125">1</text>
<text x="57.1" y="124.2">R19</text>
<text x="64.2" y="125">2</text>
<text x="71.5" y="125">2</text>
<text x="77" y="122" transform="rotate(-90 77 122)">8</text>
<text x="85.1" y="123">U3A</text>
<text x="91.3" y="125.7">R21</text>
<text x="131.6" y="125.7">R22</text>
<text x="146.6" y="123.1">6</text>
<text x="152.1" y="120.2" transform="rotate(-90 152.1 120.2)">8</text>
<text x="157.6" y="125">7</text>
<text x="160.2" y="121.2">U3B</text>
<text x="168.7" y="125">1</text>
<text x="170.6" y="124.2">R20</text>
<text x="177.8" y="125">2</text>
<text x="181.3" y="125">2</text>
<text x="183.4" y="123.4">C59</text>
<text x="186.9" y="125">1</text>
<text x="243.7" y="123.1">2</text>
<text x="243.9" y="121.3">J2</text>
<text x="3.6" y="130.3">C</text>
<text x="42.4" y="130.7">2</text>
<text x="42.4" y="128.5">10µF</text>
<text x="57.1" y="127.6">1k</text>
<text x="57.1" y="131.6">R24</text>
<text x="71.6" y="128.7">3</text>
<text x="82.5" y="126.8">1</text>
<text x="90" y="126.8">1</text>
<text x="91.3" y="129.8">1.45k</text>
<text x="99" y="126.8">2</text>
<text x="130.3" y="126.8">1</text>
<text x="131.6" y="129.8">3.16k</text>
<text x="139.3" y="126.8">2</text>
<text x="143" y="130.5" transform="rotate(-90 143 130.5)">2</text>
<text x="146.6" y="126.8">5</text>
<text x="152.1" y="131.3" transform="rotate(-90 152.1 131.3)">4</text>
<text x="170.6" y="127.6">100</text>
<text x="183.4" y="128.5">10µF</text>
<text x="192.4" y="127.5" transform="rotate(-90 192.4 127.5)">2</text>
<text x="193.5" y="130.3">R23</text>
<text x="243.6" y="130.5">4</text>
<text x="243.7" y="126.8">3</text>
<text x="274.7" y="130.3">C</text>
<text x="29.8" y="132.3">InPhase_N</text>
<text x="40.6" y="132.3">1</text>
<text x="42.4" y="135.8">10µF</text>
<text x="45.9" y="132.3">2</text>
<text x="55.2" y="132.3">1</text>
<text x="57.1" y="134.9">1k</text>
<text x="64.2" y="132.3">2</text>
<text x="66.1" y="134.9" transform="rotate(-90 66.1 134.9)">2</text>
<text x="67.1" y="137.6">R25</text>
<text x="77" y="133.1" transform="rotate(-90 77 133.1)">4</text>
<text x="143" y="135.3" transform="rotate(-90 143 135.3)">1</text>
<text x="145.3" y="133.1">C60</text>
<text x="145.3" y="134.9">430p</text>
<text x="192.4" y="136.6" transform="rotate(-90 192.4 136.6)">1</text>
<text x="193.5" y="132.1">100k</text>
<text x="243.8" y="132.3">1</text>
<text x="243.9" y="134.7">SJ2-3574A-SMT-TR</text>
<text x="67.1" y="139.4">10k</text>
<text x="75.6" y="139.7">GND</text>
<text x="141.6" y="141.5">GND</text>
<text x="191" y="141.5">GND</text>
<text x="238.6" y="143.3">GND</text>
<text x="60.9" y="144.2">2V5</text>
<text x="74.8" y="148.8">1</text>
<text x="76.1" y="146.8">C61</text>
<text x="79.6" y="148.8">2</text>
<text x="75.4" y="155.4">R26</text>
<text x="76.1" y="152.7">200p</text>
<text x="133.3" y="154.3">1</text>
<text x="134.7" y="152.3">C62</text>
<text x="138.2" y="154.3">2</text>
<text x="73.3" y="156.1">2</text>
<text x="75.4" y="158.7">10k</text>
<text x="77.4" y="161.6">5V</text>
<text x="82.5" y="156.1">1</text>
<text x="134.7" y="158.1">2n</text>
<text x="29.8" y="167.1">Quad_P</text>
<text x="40.6" y="167.1">1</text>
<text x="42.4" y="165.5">3</text>
<text x="45.9" y="167.1">2</text>
<text x="55.2" y="167.1">1</text>
<text x="57.1" y="166.4">R27</text>
<text x="64.2" y="167.1">2</text>
<text x="71.5" y="167.1">2</text>
<text x="77" y="164.2" transform="rotate(-90 77 164.2)">8</text>
<text x="85.1" y="165.1">U4A</text>
<text x="91.3" y="167.9">R29</text>
<text x="131.6" y="167.9">R30</text>
<text x="146.6" y="165.3">6</text>
<text x="152.1" y="162.3" transform="rotate(-90 152.1 162.3)">8</text>
<text x="157.6" y="167.1">7</text>
<text x="160.2" y="163.3">U4B</text>
<text x="168.7" y="167.1">1</text>
<text x="170.6" y="166.4">R28</text>
<text x="177.8" y="167.1">2</text>
<text x="181.3" y="167.1">2</text>
<text x="183.4" y="165.5">C63</text>
<text x="186.9" y="167.1">1</text>
<text x="3.6" y="173.7">D</text>
<text x="42.4" y="170.6">10µF</text>
<text x="42.4" y="172.8">4</text>
<text x="57.1" y="169.7">1k</text>
<text x="57.1" y="173.7">R32</text>
<text x="71.6" y="170.8">3</text>
<text x="82.5" y="169">1</text>
<text x="90" y="169">1</text>
<text x="91.3" y="171.9">1.45k</text>
<text x="99" y="169">2</text>
<text x="130.3" y="169">1</text>
<text x="131.6" y="171.9">3.16k</text>
<text x="139.3" y="169">2</text>
<text x="143" y="172.6" transform="rotate(-90 143 172.6)">2</text>
<text x="146.6" y="169">5</text>
<text x="152.1" y="173.4" transform="rotate(-90 152.1 173.4)">4</text>
<text x="170.6" y="169.7">100</text>
<text x="183.4" y="170.6">10µF</text>
<text x="192.4" y="169.7" transform="rotate(-90 192.4 169.7)">2</text>
<text x="193.5" y="172.4">R31</text>
<text x="274.6" y="173.7">D</text>
<text x="29.8" y="174.4">Quad_N</text>
<text x="40.6" y="174.5">1</text>
<text x="42.4" y="177.9">10µF</text>
<text x="45.9" y="174.5">2</text>
<text x="55.2" y="174.5">1</text>
<text x="57.1" y="177">1k</text>
<text x="64.2" y="174.5">2</text>
<text x="66.1" y="177" transform="rotate(-90 66.1 177)">2</text>
<text x="67.1" y="179.7">R33</text>
<text x="77" y="175.2" transform="rotate(-90 77 175.2)">4</text>
<text x="143" y="177.5" transform="rotate(-90 143 177.5)">1</text>
<text x="145.3" y="175.2">C64</text>
<text x="145.3" y="177">430p</text>
<text x="192.4" y="178.7" transform="rotate(-90 192.4 178.7)">1</text>
<text x="193.5" y="174.2">100k</text>
<text x="210.2" y="178.1">Title</text>
<text x="67.1" y="181.6">10k</text>
<text x="75.6" y="181.7">GND</text>
<text x="141.6" y="183.6">GND</text>
<text x="191" y="183.6">GND</text>
<text x="210.2" y="183.6">Size</text>
<text x="219.3" y="183.6">Number</text>
<text x="256" y="183.6">Revision</text>
<text x="60.9" y="186.4">2V5</text>
<text x="210.2" y="189.1">Date:</text>
<text x="210.2" y="190.9">File:</text>
<text x="211.1" y="186.4">B</text>
<text x="218.4" y="189.1">11/10/2026</text>
<text x="218.4" y="190.9">C:\Users\..\SDR_Tuner.SchDoc</text>
<text x="246.8" y="189.1">Sheet</text>
<text x="246.8" y="190.9">Drawn By: Enzo Guglielmo</text>
<text x="251.8" y="189.1">of</text>
<text x="24.6" y="193.7">1</text>
<text x="70.2" y="193.7">2</text>
<text x="116.1" y="193.7">3</text>
<text x="161.8" y="193.7">4</text>
<text x="207.6" y="193.7">5</text>
<text x="253.4" y="193.7">6</text>
</g>
</svg>
